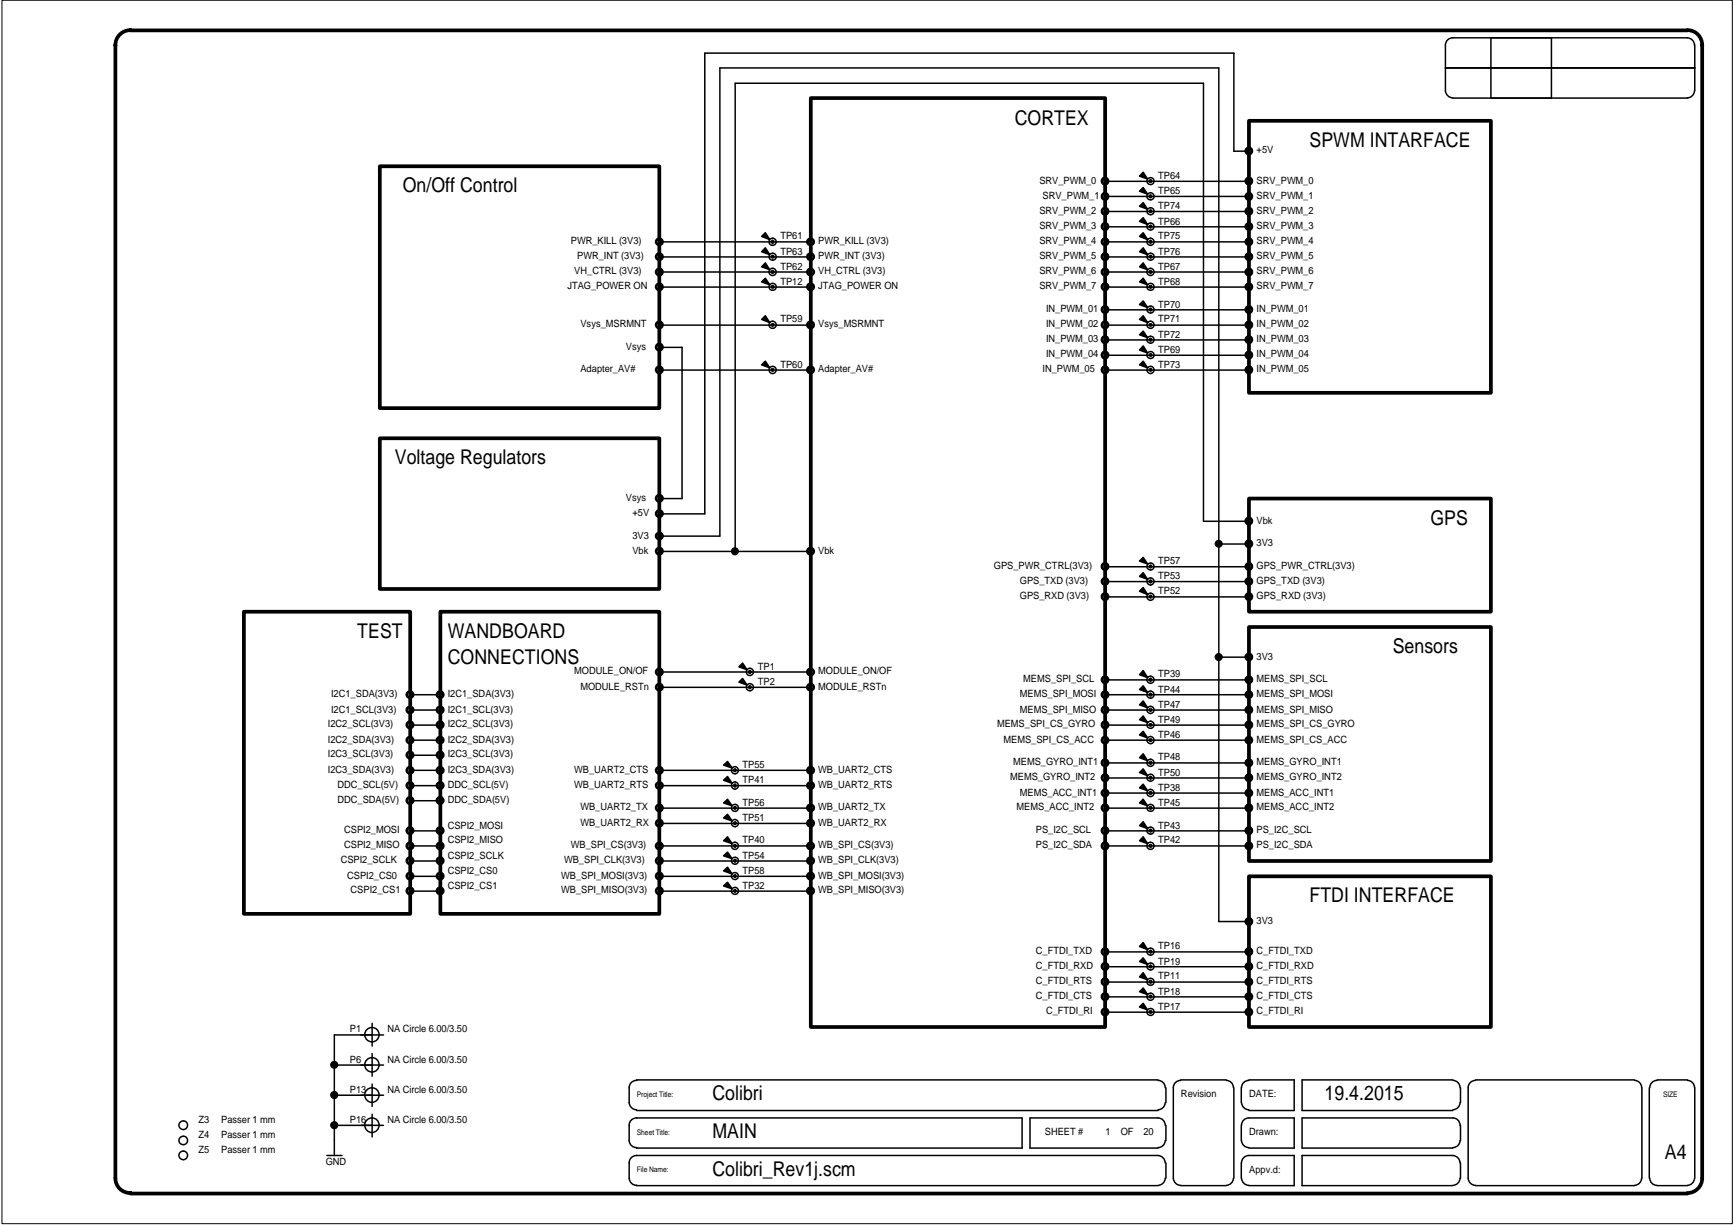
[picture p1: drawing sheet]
<svg xmlns="http://www.w3.org/2000/svg" width="297mm" height="210mm" viewBox="0 0 297 210" stroke-linecap="round" stroke-linejoin="round" font-family="sans-serif">
<g fill="none" stroke="#000" stroke-width=".64">
<path d="M22.3 5.2h.1a2.57 2.57 0 0 0-2.6 2.6v194.1a2.54 2.54 0 0 0 2.6 2.5h-.1M22.3 5.2h266.7M138.9 16.8h50.4v159.2h-50.4zM289 5.2a2.54 2.54 0 0 1 2.6 2.6v194.1a2.55 2.55 0 0 1-2.6 2.5M65.1 28.5h47.8v41.4h-47.8zM213.9 20.7h41.5v46.6h-41.5zM65.1 75.1h47.8v25.8h-47.8zM213.9 85.4h41.5v19.4h-41.5zM41.8 104.8h28.5v51.8h-28.5zM75.4 104.8h37.5v51.8h-37.5zM213.9 107.4h41.5v40.1h-41.5zM213.9 150.2h41.5v25.8h-41.5z"/>
<path d="M22.3 204.5h266.7"/>
</g>
<g fill="none" stroke="#000" stroke-width=".45">
<circle cx="189.3" cy="31" r=".54"/>
<circle cx="189.3" cy="38.8" r=".54"/>
<circle cx="189.3" cy="33.7" r=".54"/>
<circle cx="189.3" cy="36.2" r=".54"/>
<circle cx="213.9" cy="25.9" r=".53"/>
<circle cx="213.9" cy="31" r=".53"/>
<circle cx="213.9" cy="38.8" r=".53"/>
<circle cx="213.9" cy="33.7" r=".53"/>
<circle cx="213.9" cy="36.2" r=".53"/>
<circle cx="112.9" cy="55.7" r=".55"/>
<circle cx="112.9" cy="44" r=".55"/>
<circle cx="112.9" cy="59.5" r=".55"/>
<circle cx="112.9" cy="46.6" r=".55"/>
<circle cx="112.9" cy="49.1" r=".55"/>
<circle cx="113" cy="41.4" r=".54"/>
<circle cx="138.9" cy="44" r=".55"/>
<circle cx="138.9" cy="55.7" r=".55"/>
<circle cx="138.9" cy="49.1" r=".55"/>
<circle cx="138.9" cy="46.6" r=".55"/>
<circle cx="138.9" cy="41.4" r=".54"/>
<circle cx="189.3" cy="44" r=".54"/>
<circle cx="189.3" cy="55.7" r=".54"/>
<circle cx="189.3" cy="58.2" r=".54"/>
<circle cx="189.3" cy="49.1" r=".54"/>
<circle cx="189.3" cy="46.6" r=".54"/>
<circle cx="189.3" cy="53" r=".54"/>
<circle cx="189.3" cy="41.4" r=".53"/>
<circle cx="213.9" cy="55.7" r=".53"/>
<circle cx="213.9" cy="44" r=".53"/>
<circle cx="213.9" cy="58.2" r=".53"/>
<circle cx="213.9" cy="53" r=".53"/>
<circle cx="213.9" cy="49.1" r=".53"/>
<circle cx="213.9" cy="46.6" r=".53"/>
<circle cx="213.9" cy="41.4" r=".53"/>
<circle cx="112.9" cy="63.4" r=".55"/>
<circle cx="138.9" cy="63.4" r=".55"/>
<circle cx="189.3" cy="60.8" r=".54"/>
<circle cx="189.3" cy="63.4" r=".54"/>
<circle cx="213.9" cy="60.8" r=".53"/>
<circle cx="213.9" cy="63.4" r=".53"/>
<circle cx="112.9" cy="85.4" r=".55"/>
<circle cx="112.9" cy="94.4" r=".55"/>
<circle cx="112.9" cy="88" r=".55"/>
<circle cx="113" cy="91.8" r=".54"/>
<circle cx="138.9" cy="94.4" r=".55"/>
<circle cx="189.3" cy="97.1" r=".54"/>
<circle cx="189.3" cy="99.6" r=".53"/>
<circle cx="213.9" cy="97.1" r=".53"/>
<circle cx="213.9" cy="93.2" r=".53"/>
<circle cx="213.9" cy="89.3" r=".53"/>
<circle cx="213.9" cy="99.6" r=".53"/>
<circle cx="70.2" cy="119" r=".54"/>
<circle cx="75.4" cy="119" r=".54"/>
<circle cx="112.9" cy="115.1" r=".55"/>
<circle cx="113" cy="117.8" r=".54"/>
<circle cx="138.9" cy="115.1" r=".55"/>
<circle cx="138.9" cy="117.8" r=".54"/>
<circle cx="189.3" cy="102.2" r=".54"/>
<circle cx="189.3" cy="116.5" r=".53"/>
<circle cx="189.3" cy="119" r=".53"/>
<circle cx="213.9" cy="102.2" r=".53"/>
<circle cx="213.9" cy="119" r=".53"/>
<circle cx="213.9" cy="116.5" r=".53"/>
<circle cx="213.9" cy="112.6" r=".53"/>
<circle cx="70.2" cy="124.2" r=".55"/>
<circle cx="70.2" cy="137.2" r=".55"/>
<circle cx="70.2" cy="132" r=".55"/>
<circle cx="70.2" cy="129.4" r=".55"/>
<circle cx="70.2" cy="121.6" r=".54"/>
<circle cx="70.2" cy="134.6" r=".54"/>
<circle cx="70.2" cy="126.8" r=".54"/>
<circle cx="75.4" cy="137.2" r=".55"/>
<circle cx="75.4" cy="124.2" r=".55"/>
<circle cx="75.4" cy="129.4" r=".55"/>
<circle cx="75.4" cy="132" r=".55"/>
<circle cx="75.4" cy="121.6" r=".54"/>
<circle cx="75.4" cy="134.6" r=".54"/>
<circle cx="75.4" cy="126.8" r=".54"/>
<circle cx="112.9" cy="138.4" r=".55"/>
<circle cx="112.9" cy="132" r=".55"/>
<circle cx="113" cy="134.6" r=".54"/>
<circle cx="138.9" cy="138.4" r=".55"/>
<circle cx="138.9" cy="132" r=".55"/>
<circle cx="138.9" cy="134.6" r=".54"/>
<circle cx="189.3" cy="124.2" r=".54"/>
<circle cx="189.3" cy="138.4" r=".54"/>
<circle cx="189.3" cy="133.3" r=".54"/>
<circle cx="189.3" cy="121.6" r=".54"/>
<circle cx="189.3" cy="130.7" r=".54"/>
<circle cx="189.3" cy="126.8" r=".53"/>
<circle cx="189.3" cy="135.9" r=".53"/>
<circle cx="213.9" cy="138.4" r=".53"/>
<circle cx="213.9" cy="124.2" r=".53"/>
<circle cx="213.9" cy="133.3" r=".53"/>
<circle cx="213.9" cy="121.6" r=".53"/>
<circle cx="213.9" cy="130.7" r=".53"/>
<circle cx="213.9" cy="126.8" r=".53"/>
<circle cx="213.9" cy="135.9" r=".53"/>
<circle cx="70.2" cy="142.3" r=".55"/>
<circle cx="70.2" cy="144.9" r=".55"/>
<circle cx="70.2" cy="147.5" r=".55"/>
<circle cx="70.2" cy="150.1" r=".55"/>
<circle cx="70.2" cy="152.7" r=".55"/>
<circle cx="75.4" cy="142.3" r=".55"/>
<circle cx="75.4" cy="144.9" r=".55"/>
<circle cx="75.4" cy="147.5" r=".55"/>
<circle cx="75.4" cy="152.7" r=".55"/>
<circle cx="75.4" cy="150.1" r=".55"/>
<circle cx="112.9" cy="141.1" r=".55"/>
<circle cx="112.9" cy="144.9" r=".55"/>
<circle cx="112.9" cy="147.5" r=".55"/>
<circle cx="112.9" cy="150.1" r=".55"/>
<circle cx="112.9" cy="152.7" r=".55"/>
<circle cx="138.9" cy="141.1" r=".55"/>
<circle cx="138.9" cy="144.9" r=".55"/>
<circle cx="138.9" cy="147.5" r=".55"/>
<circle cx="138.9" cy="150.1" r=".55"/>
<circle cx="138.9" cy="152.7" r=".55"/>
<circle cx="189.3" cy="142.3" r=".54"/>
<circle cx="189.3" cy="144.9" r=".54"/>
<circle cx="213.9" cy="157.9" r=".53"/>
<circle cx="213.9" cy="142.3" r=".53"/>
<circle cx="213.9" cy="144.9" r=".53"/>
<circle cx="189.3" cy="165.6" r=".54"/>
<circle cx="189.3" cy="173.4" r=".54"/>
<circle cx="189.3" cy="163.1" r=".54"/>
<circle cx="189.3" cy="168.2" r=".54"/>
<circle cx="189.3" cy="170.8" r=".54"/>
<circle cx="213.9" cy="165.6" r=".53"/>
<circle cx="213.9" cy="173.4" r=".53"/>
<circle cx="213.9" cy="163.1" r=".53"/>
<circle cx="213.9" cy="168.2" r=".53"/>
<circle cx="213.9" cy="170.8" r=".53"/>
</g>
<g fill="none" stroke="#000" stroke-width=".26">
<path d="M247.6 11.6h42.7M248.9 16.8h40.1M255.4 6.5h10.4v10.3h-10.4zM290.3 7.7a1.29 1.29 0 0 0-1.3-1.2h-40.1a1.25 1.25 0 0 0-1.3 1.2v7.8a1.3 1.3 0 0 0 1.3 1.3M290.3 15.5a1.27 1.27 0 0 1-1.3 1.3M290.3 7.7v7.8M131.1 39.9l.8 1.2-1.4-.6zM189.3 33.7h24.6M189.3 36.2h24.6M189.3 38.9h24.6M189.3 31.1h24.6M195.8 39.9l.8 1.2-1.4-.6z"/>
<path d="M195.8 37.3l.8 1.2-1.4-.6zM195.8 34.7l.8 1.2-1.4-.6zM195.8 32.1l.8 1.2-1.4-.5zM195.8 29.5l.8 1.2-1.4-.5zM196.9 38.7h.4v.3h-.4zM196.9 36h.4v.3h-.4zM196.9 33.5l.2-.1 .2 .1v.3h-.4zM196.9 30.9h.4v.3h-.4zM213.9 25.9h-2.5v-16.8h-90.7v79h-7.8M112.9 59.5h3.9v25.9h-3.9M112.9 49.2h26M112.9 44h26"/>
<path d="M112.9 55.7h26M112.9 46.6h26M112.9 41.4h26M131.1 42.5l.8 1.1-1.4-.5zM131.1 45l.8 1.2-1.4-.5zM131.1 47.7l.8 1.1-1.4-.5zM131.1 54.1l.8 1.2-1.4-.6zM132.2 46.4h.1l.2 .1v.2l-.3 .1zM189.3 49.2h24.6M189.3 44h24.6M189.3 55.7h24.6M189.3 46.6h24.6"/>
<path d="M189.3 41.4h24.6M189.3 58.3h24.6M189.3 53.1h24.6M195.8 47.7l.8 1.1-1.4-.5zM195.8 45l.8 1.2-1.4-.5zM195.8 42.5l.8 1.1-1.4-.5zM195.8 51.6l.8 1.1-1.4-.5zM195.8 54.1l.8 1.2-1.4-.6zM195.8 56.7l.8 1.2-1.4-.5zM195.8 59.3l.8 1.2-1.4-.5zM196.9 49h.4v.3h-.4zM196.9 46.4h.2l.2 .1v.2l-.4 .1z"/>
<path d="M196.9 43.8h.4v.3h-.4zM196.9 41.3l.2-.1 .2 .1v.3h-.4zM196.9 52.9h.4v.3h-.4zM196.9 55.5h.4v.3h-.4zM196.9 58.1h.4v.3h-.4zM112.9 63.4h26M131.1 61.9l.8 1.1-1.4-.5zM189.3 60.9h24.6M189.3 63.4h24.6M195.8 61.9l.8 1.1-1.4-.5zM196.9 60.7h.4v.3h-.4zM196.9 63.2h.4v.3h-.4z"/>
<path d="M112.9 91.9h10.4v-80.3h85.5v146.3h5.1M112.9 94.5h26M189.3 97.1h24.6M189.3 99.7h24.6M195.8 95.5l.8 1.1-1.4-.5zM195.8 98.1l.8 1.2-1.4-.5zM196.9 96.9h.4v.3h-.4zM196.9 99.5h.4v.3l-.2 .1-.2-.1zM208.8 93.2h5.1M213.9 89.3h-7.7v-75h-80.3v80.2M70.3 119h5.1M112.9 117.8h26"/>
<path d="M112.9 115.1h26M127.2 113.6l.8 1.2-1.4-.5zM127.2 116.2l.8 1.2-1.4-.5zM128.3 115l.1-.1 .2 .1v.3h-.3zM189.3 102.3h24.6M189.3 119h24.6M189.3 116.5h24.6M195.8 114.9l.8 1.2-1.4-.5zM195.8 117.5l.8 1.2-1.4-.5zM195.8 100.7l.8 1.2-1.4-.6zM196.9 116.3h.4v.3l-.2 .1-.2-.1zM196.9 118.9l.2-.1 .2 .1v.3h-.4z"/>
<path d="M196.9 102.1h.4v.3h-.4zM208.8 112.6h5.1M70.3 137.2h5.1M70.3 134.6h5.1M70.3 132h5.1M70.3 129.4h5.1M70.3 126.8h5.1M70.3 124.2h5.1M70.3 121.7h5.1M112.9 134.6h26M112.9 132h26M112.9 138.5h26"/>
<path d="M123.9 131.1l.7-.6 .8 1.1zM123.9 137.6l.7-.7 .8 1.2zM123.9 133.7l.7-.6 .8 1.1zM125.7 131.8l.2-.1 .2 .1-.1 .3h-.3zM189.3 126.8h24.6M189.3 124.2h24.6M189.3 138.5h24.6M189.3 135.9h24.6M189.3 133.3h24.6M189.3 130.7h24.6M189.3 121.7h24.6M195.8 120.1l.8 1.2-1.4-.5z"/>
<path d="M195.8 122.7l.8 1.1-1.4-.5zM195.8 125.3l.8 1.1-1.4-.5zM195.8 129.2l.8 1.1-1.4-.5zM195.8 131.7l.8 1.2-1.4-.5zM195.8 134.4l.8 1.1-1.4-.5zM195.8 136.9l.8 1.2-1.4-.5zM196.9 121.5h.4v.3h-.4zM196.9 124.1h.4v.2l-.4 .1zM196.9 126.7l.2-.1 .2 .1v.3h-.4zM196.9 130.6l.2-.1 .2 .1v.3h-.4zM196.9 133.1h.4v.3h-.4zM196.9 135.7l.2-.1 .2 .1v.3h-.4z"/>
<path d="M196.9 138.3h.4v.3h-.4zM70.3 152.7h5.1M70.3 150.2h5.1M70.3 147.5h5.1M70.3 144.9h5.1M70.3 142.4h5.1M112.9 152.7h26M112.9 150.2h26M112.9 147.5h26M112.9 144.9h26M112.9 141.1h26M123.9 140.2l.7-.7 .8 1.2z"/>
<path d="M123.9 146.6l.7-.6 .8 1.2zM123.9 149.2l.7-.6 .8 1.2zM123.9 151.8l.7-.6 .8 1.1zM124.6 143.4l.8 1.2-1.5-.5zM125.7 140.9h.4l-.1 .3h-.3zM125.7 144.8l.2-.1 .2 .1-.1 .3h-.3zM189.3 144.9h24.6M189.3 142.4h24.6M195.8 140.8l.8 1.2-1.4-.5zM195.8 143.4l.8 1.2-1.4-.5zM196.9 142.2h.4v.3h-.4zM196.9 144.8l.2-.1 .2 .1v.3h-.4z"/>
<path d="M63.8 175.3v3.9M65.7 177.3h-8.4v20.7M189.3 163.1h24.6M189.3 168.3h24.6M189.3 170.8h24.6M189.3 173.4h24.6M189.3 165.7h24.6M195.8 171.9l.8 1.2-1.4-.5zM195.8 169.3l.8 1.1-1.4-.5zM195.8 166.7l.8 1.2-1.4-.5zM195.8 161.5l.8 1.2-1.4-.5zM195.8 164.1l.8 1.2-1.4-.5z"/>
<path d="M196.9 173.2h.4v.4h-.4zM196.9 170.6h.4v.3h-.4zM196.9 168.1h.4v.3h-.4zM196.9 162.9h.4v.3h-.4zM196.9 165.5h.4v.3h-.4zM56 198h2.6M57.3 182.5h8.4M57.3 187.7h8.4M57.3 192.8h8.4M63.8 180.5v3.9M63.8 185.8v3.8M63.8 190.9v3.9"/>
<path d="M109 185.1h.1a1.24 1.24 0 0 0-1.3 1.3v2.5a1.3 1.3 0 0 0 1.2 1.3M109 198h89.4a1.3 1.3 0 0 1 1.2 1.3M109 185h89.4M109 190.3h89.4M109 191.6h66.1v5.1h-66.1M109.1 198a1.25 1.25 0 0 0-1.3 1.3v2.6a1.29 1.29 0 0 0 1.3 1.2h-.1M109.1 191.6a1.24 1.24 0 0 0-1.3 1.2v2.7a1.26 1.26 0 0 0 1.3 1.1h-.1M198.4 185.1a1.23 1.23 0 0 1 1.2 1.3M199.6 192.8a1.23 1.23 0 0 0-1.2-1.2h-22v5.1h22M199.6 195.5a1.22 1.22 0 0 1-1.2 1.1M199.6 188.9a1.25 1.25 0 0 1-1.2 1.3M199.7 186.4v2.5"/>
<path d="M199.7 192.8v2.7M199.7 199.3v2.6M202.3 185.1a1.24 1.24 0 0 0-1.3 1.3v15.5a1.3 1.3 0 0 0 1.3 1.2M202.3 185h7.8M210.1 185.1a1.23 1.23 0 0 1 1.2 1.3M211.4 186.4v15.5M212.6 186.4v2.5M212.6 192.8v2.7M212.6 199.3v2.6M212.7 188.9a1.3 1.3 0 0 0 1.2 1.3M212.7 192.8a1.24 1.24 0 0 1 1.2-1.2h7.8v5.1h-7.8M212.7 195.5a1.26 1.26 0 0 0 1.2 1.1"/>
<path d="M212.7 199.3a1.25 1.25 0 0 1 1.2-1.3h7.8v5.2h-7.8M213.9 185.1a1.24 1.24 0 0 0-1.2 1.3M213.9 185h7.8v5.3h-7.8M248.9 185.1a1.23 1.23 0 0 1 1.2 1.3M248.9 185h-25.8v5.3h25.8M250.1 188.9a1.25 1.25 0 0 1-1.2 1.3M250.1 192.8a1.23 1.23 0 0 0-1.2-1.2h-25.8v5.1h25.8M250.1 195.5a1.22 1.22 0 0 1-1.2 1.1M250.1 199.3a1.29 1.29 0 0 0-1.2-1.3h-25.8v5.2h25.8M250.2 186.4v2.5M250.2 192.8v2.7M250.2 199.3v2.6"/>
<path d="M252.8 185.1a1.24 1.24 0 0 0-1.3 1.3v15.5a1.3 1.3 0 0 0 1.3 1.2M252.8 185h27.2M280 185.1a1.23 1.23 0 0 1 1.2 1.3M281.3 186.4v15.5M282.5 186.4v15.5M283.9 185.1a1.23 1.23 0 0 0-1.3 1.3M283.9 185h5.1M289 185.1a1.23 1.23 0 0 1 1.3 1.3M290.3 186.4v15.5M109 203.2h89.4M199.6 201.9a1.25 1.25 0 0 1-1.2 1.2M202.3 203.2h7.8"/>
<path d="M211.3 201.9a1.25 1.25 0 0 1-1.2 1.2M212.7 201.9a1.3 1.3 0 0 0 1.2 1.2M250.1 201.9a1.25 1.25 0 0 1-1.2 1.2M252.8 203.2h27.2M281.2 201.9a1.29 1.29 0 0 1-1.2 1.2M282.6 201.9a1.23 1.23 0 0 0 1.3 1.2M283.9 203.2h5.1M290.3 201.9a1.29 1.29 0 0 1-1.3 1.2"/>
<circle cx="197.1" cy="38.8" r=".6"/>
<circle cx="197.1" cy="33.6" r=".62"/>
<circle cx="197.1" cy="31" r=".61"/>
<circle cx="197.1" cy="36.2" r=".61"/>
<circle cx="132.3" cy="49.1" r=".22"/>
<circle cx="132.3" cy="44" r=".22"/>
<circle cx="132.3" cy="55.7" r=".22"/>
<circle cx="132.3" cy="41.4" r=".62"/>
<circle cx="132.3" cy="46.6" r=".62"/>
<circle cx="132.3" cy="55.7" r=".62"/>
<circle cx="132.3" cy="49.2" r=".61"/>
<circle cx="132.3" cy="44" r=".61"/>
<circle cx="132.4" cy="41.4" r=".23"/>
<circle cx="197.1" cy="41.4" r=".62"/>
<circle cx="197.1" cy="46.6" r=".62"/>
<circle cx="197.1" cy="55.6" r=".62"/>
<circle cx="197.1" cy="53.1" r=".61"/>
<circle cx="197.1" cy="49.2" r=".61"/>
<circle cx="197.1" cy="58.2" r=".61"/>
<circle cx="197.1" cy="44" r=".61"/>
<circle cx="132.3" cy="63.4" r=".22"/>
<circle cx="132.3" cy="63.4" r=".61"/>
<circle cx="197.1" cy="60.8" r=".61"/>
<circle cx="197.1" cy="63.4" r=".61"/>
<circle cx="197.1" cy="97.1" r=".61"/>
<circle cx="197.1" cy="99.6" r=".61"/>
<circle cx="128.4" cy="115.1" r=".61"/>
<circle cx="128.5" cy="117.7" r=".61"/>
<circle cx="128.5" cy="117.8" r=".23"/>
<circle cx="197.1" cy="119" r=".62"/>
<circle cx="197.1" cy="102.2" r=".61"/>
<circle cx="197.1" cy="116.5" r=".61"/>
<circle cx="125.9" cy="138.4" r=".21"/>
<circle cx="125.9" cy="138.4" r=".59"/>
<circle cx="125.9" cy="134.6" r=".23"/>
<circle cx="125.9" cy="132" r=".61"/>
<circle cx="125.9" cy="134.6" r=".61"/>
<circle cx="197.1" cy="133.3" r=".6"/>
<circle cx="197.1" cy="135.9" r=".62"/>
<circle cx="197.1" cy="124.2" r=".62"/>
<circle cx="197.1" cy="138.4" r=".61"/>
<circle cx="197.1" cy="121.6" r=".61"/>
<circle cx="197.1" cy="130.7" r=".61"/>
<circle cx="197.1" cy="126.8" r=".61"/>
<circle cx="125.9" cy="147.5" r=".21"/>
<circle cx="125.9" cy="150.1" r=".21"/>
<circle cx="125.9" cy="152.7" r=".21"/>
<circle cx="125.9" cy="150.1" r=".59"/>
<circle cx="125.9" cy="152.7" r=".59"/>
<circle cx="125.9" cy="147.5" r=".59"/>
<circle cx="125.9" cy="141" r=".61"/>
<circle cx="125.9" cy="144.9" r=".61"/>
<circle cx="197.1" cy="144.9" r=".62"/>
<circle cx="197.1" cy="142.3" r=".61"/>
<circle cx="63.7" cy="177.3" r="1.23"/>
<circle cx="197.1" cy="163.1" r=".6"/>
<circle cx="197.1" cy="168.2" r=".61"/>
<circle cx="197.1" cy="165.6" r=".61"/>
<circle cx="197.1" cy="173.4" r=".61"/>
<circle cx="197.1" cy="170.8" r=".61"/>
<circle cx="31.4" cy="195.4" r=".73"/>
<circle cx="31.4" cy="198" r=".74"/>
<circle cx="31.4" cy="192.8" r=".74"/>
<circle cx="63.7" cy="182.5" r="1.23"/>
<circle cx="63.7" cy="192.8" r="1.24"/>
<circle cx="63.7" cy="187.6" r="1.24"/>
</g>
<g fill="#000">
<path d="M195.2 37.9l.6-.6 .8 1.2zM195.2 35.3l.6-.6 .8 1.2zM195.2 32.8l.6-.7 .8 1.2zM195.8 29.5l.8 1.2-1.4-.5zM131.1 42.5l.8 1.1-1.4-.5zM131.1 45l.8 1.2-1.4-.5zM130.5 48.3l.6-.6 .8 1.1zM130.5 54.7l.6-.6 .8 1.2zM130.5 40.5l.6-.6 .8 1.2zM195.2 48.3l.6-.6 .8 1.1zM195.8 45l.8 1.2-1.4-.5zM195.8 42.5l.8 1.1-1.4-.5z"/>
<path d="M195.2 40.5l.6-.6 .8 1.2zM195.2 52.2l.6-.6 .8 1.1zM195.2 54.7l.6-.6 .8 1.2zM195.2 57.4l.6-.7 .8 1.2zM130.5 62.5l.6-.6 .8 1.1zM195.8 59.3l.8 1.2-1.4-.5zM195.2 62.5l.6-.6 .8 1.1zM195.2 96.1l.6-.6 .8 1.1zM195.2 98.8l.6-.7 .8 1.2zM126.6 114.3l.6-.7 .8 1.2zM126.6 116.9l.6-.7 .8 1.2zM195.8 114.9l.8 1.2-1.4-.5z"/>
<path d="M195.2 118.2l.6-.7 .8 1.2zM195.2 101.3l.6-.6 .8 1.2zM123.9 131.1l.7-.6 .8 1.1zM123.9 137.6l.7-.7 .8 1.2zM123.9 133.7l.7-.6 .8 1.1zM195.8 120.1l.8 1.2-1.4-.5zM195.2 123.3l.6-.6 .8 1.1zM195.2 125.9l.6-.6 .8 1.1zM195.8 129.2l.8 1.1-1.4-.5zM195.2 132.4l.6-.7 .8 1.2zM195.2 135l.6-.6 .8 1.1zM195.2 137.6l.6-.7 .8 1.2z"/>
<path d="M123.9 140.2l.7-.7 .8 1.2zM123.9 144.1l.7-.7 .8 1.2zM123.9 146.6l.7-.6 .8 1.2zM123.9 149.2l.7-.6 .8 1.2zM123.9 151.8l.7-.6 .8 1.1zM195.8 140.8l.8 1.2-1.4-.5zM195.8 143.4l.8 1.2-1.4-.5zM195.2 172.6l.6-.7 .8 1.2zM195.2 169.9l.6-.6 .8 1.1zM195.8 166.7l.8 1.2-1.4-.5zM195.8 161.5l.8 1.2-1.4-.5zM195.2 164.8l.6-.7 .8 1.2z"/>
<circle cx="125.9" cy="94.5" r=".6"/>
<circle cx="208.8" cy="93.2" r=".6"/>
<circle cx="208.8" cy="112.6" r=".61"/>
<circle cx="57.3" cy="187.6" r=".61"/>
<circle cx="57.3" cy="192.8" r=".61"/>
<circle cx="57.3" cy="182.5" r=".6"/>
</g>
<g fill="none" stroke="#000" stroke-width=".17">
<path d="M.3 0h296.5v209.7h-296.5z"/>
<circle cx="125.9" cy="94.5" r=".6"/>
<circle cx="208.8" cy="93.2" r=".6"/>
<circle cx="208.8" cy="112.6" r=".61"/>
<circle cx="57.3" cy="192.8" r=".61"/>
<circle cx="57.3" cy="187.6" r=".61"/>
<circle cx="57.3" cy="182.5" r=".6"/>
</g>
<g font-size="3.5">
<text x="173.8" y="21.3">CORTEX</text>
<text x="224.3" y="25.1">SPWM INTARFACE</text>
<text x="69" y="32.9">On/Off Control</text>
<text x="67.6" y="79.5">Voltage Regulators</text>
<text x="245" y="89.9">GPS</text>
<text x="61.2" y="109.3">TEST</text>
<text x="76.7" y="109.3">WANDBOARD</text>
<text x="76.7" y="113.8">CONNECTIONS</text>
<text x="238.6" y="111.9">Sensors</text>
<text x="224.3" y="154.6">FTDI INTERFACE</text>
<text x="122" y="188.5">Colibri</text>
<text x="226.9" y="188.5">19.4.2015</text>
<text x="122" y="194.9">MAIN</text>
<text x="122" y="201.4">Colibri_Rev1j.scm</text>
<text x="285.2" y="198.6">A4</text>
</g>
<g font-size="1.7">
<text x="215.3" y="26.3">+5V</text>
<text x="178.1" y="31.5">SRV_PWM_0</text>
<text x="178.6" y="34.1">SRV_PWM_1</text>
<text x="198.4" y="35.9">TP74</text>
<text x="198.4" y="33.3">TP65</text>
<text x="198.4" y="30.7">TP64</text>
<text x="215.3" y="31.5">SRV_PWM_0</text>
<text x="215.3" y="34.1">SRV_PWM_1</text>
<text x="97.8" y="41.8">PWR_KILL (3V3)</text>
<text x="133.7" y="41">TP61</text>
<text x="140.2" y="41.8">PWR_KILL (3V3)</text>
<text x="178.1" y="36.6">SRV_PWM_2</text>
<text x="178.1" y="39.2">SRV_PWM_3</text>
<text x="178.1" y="41.8">SRV_PWM_4</text>
<text x="198.4" y="41">TP75</text>
<text x="198.4" y="38.5">TP66</text>
<text x="215.3" y="36.6">SRV_PWM_2</text>
<text x="215.3" y="39.2">SRV_PWM_3</text>
<text x="215.3" y="41.8">SRV_PWM_4</text>
<text x="98.4" y="46.9">VH_CTRL (3V3)</text>
<text x="98.9" y="44.4">PWR_INT (3V3)</text>
<text x="133.7" y="43.6">TP63</text>
<text x="133.7" y="46.2">TP62</text>
<text x="140.2" y="44.4">PWR_INT (3V3)</text>
<text x="140.2" y="46.9">VH_CTRL (3V3)</text>
<text x="178.1" y="44.4">SRV_PWM_5</text>
<text x="178.1" y="46.9">SRV_PWM_6</text>
<text x="198.4" y="46.2">TP67</text>
<text x="198.4" y="43.6">TP76</text>
<text x="215.3" y="44.4">SRV_PWM_5</text>
<text x="215.3" y="46.9">SRV_PWM_6</text>
<text x="97.2" y="49.6">JTAG_POWER ON</text>
<text x="133.7" y="48.8">TP12</text>
<text x="140.2" y="49.6">JTAG_POWER ON</text>
<text x="178.1" y="49.6">SRV_PWM_7</text>
<text x="179.2" y="53.5">IN_PWM_01</text>
<text x="198.4" y="48.8">TP68</text>
<text x="198.4" y="52.7">TP70</text>
<text x="215.3" y="49.6">SRV_PWM_7</text>
<text x="215.3" y="53.5">IN_PWM_01</text>
<text x="99.4" y="56">Vsys_MSRMNT</text>
<text x="107.2" y="59.9">Vsys</text>
<text x="133.7" y="55.2">TP59</text>
<text x="140.2" y="56">Vsys_MSRMNT</text>
<text x="179.2" y="56">IN_PWM_02</text>
<text x="179.2" y="58.6">IN_PWM_03</text>
<text x="198.4" y="55.2">TP71</text>
<text x="198.4" y="57.9">TP72</text>
<text x="215.3" y="56">IN_PWM_02</text>
<text x="215.3" y="58.6">IN_PWM_03</text>
<text x="99.4" y="63.8">Adapter_AV#</text>
<text x="133.7" y="63">TP60</text>
<text x="140.2" y="63.8">Adapter_AV#</text>
<text x="178.6" y="63.8">IN_PWM_05</text>
<text x="179.2" y="61.3">IN_PWM_04</text>
<text x="198.4" y="60.4">TP69</text>
<text x="198.4" y="63">TP73</text>
<text x="215.3" y="61.3">IN_PWM_04</text>
<text x="215.3" y="63.8">IN_PWM_05</text>
<text x="107.2" y="85.8">Vsys</text>
<text x="108.3" y="88.4">+5V</text>
<text x="215.3" y="89.7">Vbk</text>
<text x="108.3" y="94.9">Vbk</text>
<text x="108.3" y="92.3">3V3</text>
<text x="140.2" y="94.9">Vbk</text>
<text x="215.3" y="93.6">3V3</text>
<text x="170.3" y="97.5">GPS_PWR_CTRL(3V3)</text>
<text x="174.7" y="100.1">GPS_TXD (3V3)</text>
<text x="198.4" y="96.7">TP57</text>
<text x="198.4" y="99.3">TP53</text>
<text x="198.4" y="101.9">TP52</text>
<text x="215.3" y="97.5">GPS_PWR_CTRL(3V3)</text>
<text x="215.3" y="100.1">GPS_TXD (3V3)</text>
<text x="174.7" y="102.6">GPS_RXD (3V3)</text>
<text x="215.3" y="102.6">GPS_RXD (3V3)</text>
<text x="215.3" y="113">3V3</text>
<text x="56.7" y="119.5">I2C1_SDA(3V3)</text>
<text x="76.7" y="119.5">I2C1_SDA(3V3)</text>
<text x="98.4" y="115.6">MODULE_ON/OF</text>
<text x="99.4" y="118.2">MODULE_RSTn</text>
<text x="129.8" y="114.8">TP1</text>
<text x="129.8" y="117.4">TP2</text>
<text x="140.2" y="115.6">MODULE_ON/OF</text>
<text x="140.2" y="118.2">MODULE_RSTn</text>
<text x="174.7" y="119.5">MEMS_SPI_MOSI</text>
<text x="175.3" y="116.8">MEMS_SPI_SCL</text>
<text x="198.4" y="116.1">TP39</text>
<text x="198.4" y="118.7">TP44</text>
<text x="215.3" y="116.8">MEMS_SPI_SCL</text>
<text x="215.3" y="119.5">MEMS_SPI_MOSI</text>
<text x="56.2" y="124.6">I2C2_SCL(3V3)</text>
<text x="56.7" y="122.1">I2C1_SCL(3V3)</text>
<text x="76.7" y="122.1">I2C1_SCL(3V3)</text>
<text x="76.7" y="124.6">I2C2_SCL(3V3)</text>
<text x="170.8" y="124.6">MEMS_SPI_CS_GYRO</text>
<text x="174.7" y="122.1">MEMS_SPI_MISO</text>
<text x="198.4" y="121.2">TP47</text>
<text x="198.4" y="123.9">TP49</text>
<text x="215.3" y="122.1">MEMS_SPI_MISO</text>
<text x="215.3" y="124.6">MEMS_SPI_CS_GYRO</text>
<text x="56.2" y="127.3">I2C2_SDA(3V3)</text>
<text x="56.2" y="129.8">I2C3_SCL(3V3)</text>
<text x="76.7" y="129.8">I2C3_SCL(3V3)</text>
<text x="76.7" y="127.3">I2C2_SDA(3V3)</text>
<text x="127.2" y="131.7">TP55</text>
<text x="171.9" y="127.3">MEMS_SPI_CS_ACC</text>
<text x="173.6" y="131.1">MEMS_GYRO_INT1</text>
<text x="198.4" y="126.5">TP46</text>
<text x="198.4" y="130.3">TP48</text>
<text x="215.3" y="127.3">MEMS_SPI_CS_ACC</text>
<text x="215.3" y="131.1">MEMS_GYRO_INT1</text>
<text x="56.2" y="132.4">I2C3_SDA(3V3)</text>
<text x="57.8" y="135">DDC_SCL(5V)</text>
<text x="57.8" y="137.6">DDC_SDA(5V)</text>
<text x="76.7" y="132.4">I2C3_SDA(3V3)</text>
<text x="76.7" y="135">DDC_SCL(5V)</text>
<text x="76.7" y="137.6">DDC_SDA(5V)</text>
<text x="98.4" y="132.4">WB_UART2_CTS</text>
<text x="98.4" y="135">WB_UART2_RTS</text>
<text x="127.2" y="134.2">TP41</text>
<text x="140.2" y="132.4">WB_UART2_CTS</text>
<text x="140.2" y="135">WB_UART2_RTS</text>
<text x="173.1" y="133.7">MEMS_GYRO_INT2</text>
<text x="174.7" y="136.3">MEMS_ACC_INT1</text>
<text x="198.4" y="132.9">TP50</text>
<text x="198.4" y="135.5">TP38</text>
<text x="215.3" y="136.3">MEMS_ACC_INT1</text>
<text x="215.3" y="133.7">MEMS_GYRO_INT2</text>
<text x="59" y="142.7">CSPI2_MOSI</text>
<text x="76.7" y="142">CSPI2_MOSI</text>
<text x="99.4" y="138.9">WB_UART2_TX</text>
<text x="99.4" y="141.5">WB_UART2_RX</text>
<text x="127.2" y="138.1">TP56</text>
<text x="127.2" y="140.7">TP51</text>
<text x="140.2" y="138.9">WB_UART2_TX</text>
<text x="140.2" y="141.5">WB_UART2_RX</text>
<text x="174.2" y="138.9">MEMS_ACC_INT2</text>
<text x="177.5" y="142.7">PS_I2C_SCL</text>
<text x="198.4" y="138.1">TP45</text>
<text x="198.4" y="142">TP43</text>
<text x="215.3" y="138.9">MEMS_ACC_INT2</text>
<text x="215.3" y="142.7">PS_I2C_SCL</text>
<text x="58.4" y="147.9">CSPI2_SCLK</text>
<text x="59" y="145.4">CSPI2_MISO</text>
<text x="76.7" y="144.5">CSPI2_MISO</text>
<text x="76.7" y="147.2">CSPI2_SCLK</text>
<text x="76.7" y="149.8">CSPI2_CS0</text>
<text x="96.6" y="147.9">WB_SPI_CLK(3V3)</text>
<text x="97.8" y="145.4">WB_SPI_CS(3V3)</text>
<text x="127.2" y="144.5">TP40</text>
<text x="127.2" y="147.2">TP54</text>
<text x="127.2" y="149.8">TP58</text>
<text x="140.2" y="145.4">WB_SPI_CS(3V3)</text>
<text x="140.2" y="147.9">WB_SPI_CLK(3V3)</text>
<text x="177.5" y="145.4">PS_I2C_SDA</text>
<text x="198.4" y="144.5">TP42</text>
<text x="215.3" y="145.4">PS_I2C_SDA</text>
<text x="59.5" y="150.5">CSPI2_CS0</text>
<text x="60.1" y="153.1">CSPI2_CS1</text>
<text x="76.7" y="152.3">CSPI2_CS1</text>
<text x="96.1" y="150.5">WB_SPI_MOSI(3V3)</text>
<text x="96.1" y="153.1">WB_SPI_MISO(3V3)</text>
<text x="127.2" y="152.3">TP32</text>
<text x="140.2" y="150.5">WB_SPI_MOSI(3V3)</text>
<text x="140.2" y="153.1">WB_SPI_MISO(3V3)</text>
<text x="215.3" y="158.2">3V3</text>
<text x="177.5" y="163.4">C_FTDI_TXD</text>
<text x="177.5" y="166">C_FTDI_RXD</text>
<text x="198.4" y="167.8">TP11</text>
<text x="198.4" y="162.6">TP16</text>
<text x="198.4" y="165.3">TP19</text>
<text x="215.3" y="166">C_FTDI_RXD</text>
<text x="215.3" y="163.4">C_FTDI_TXD</text>
<text x="177.5" y="168.7">C_FTDI_RTS</text>
<text x="177.5" y="171.2">C_FTDI_CTS</text>
<text x="179.2" y="173.8">C_FTDI_RI</text>
<text x="198.4" y="173.1">TP17</text>
<text x="198.4" y="170.4">TP18</text>
<text x="215.3" y="171.2">C_FTDI_CTS</text>
<text x="215.3" y="168.7">C_FTDI_RTS</text>
<text x="215.3" y="173.8">C_FTDI_RI</text>
<text x="59.9" y="176.9">P1</text>
<text x="66.4" y="176.9">NA Circle 6.00/3.50</text>
<text x="59.9" y="182.1">P6</text>
<text x="66.4" y="182.1">NA Circle 6.00/3.50</text>
<text x="59.9" y="187.3">P13</text>
<text x="66.4" y="187.3">NA Circle 6.00/3.50</text>
<text x="202.3" y="188">Revision</text>
<text x="214" y="188">DATE:</text>
<text x="34" y="192.4">Z3</text>
<text x="34" y="195">Z4</text>
<text x="34" y="197.6">Z5</text>
<text x="37.9" y="192.4">Passer 1 mm</text>
<text x="37.9" y="195">Passer 1 mm</text>
<text x="37.9" y="197.6">Passer 1 mm</text>
<text x="59.9" y="192.4">P16</text>
<text x="66.4" y="192.4">NA Circle 6.00/3.50</text>
<text x="179" y="194.5">SHEET #</text>
<text x="189.4" y="194.5">1</text>
<text x="192" y="194.5">OF</text>
<text x="195.9" y="194.5">20</text>
<text x="214" y="194.5">Drawn:</text>
<text x="55.8" y="199.7">GND</text>
<text x="214" y="201">Appv.d:</text>
</g>
<g font-size="1.3">
<text x="109.1" y="187.9">Project Title:</text>
<text x="284.9" y="187.9">SIZE</text>
<text x="109.1" y="194.4">Sheet Title:</text>
<text x="109.1" y="200.9">File Name:</text>
</g>
</svg>
